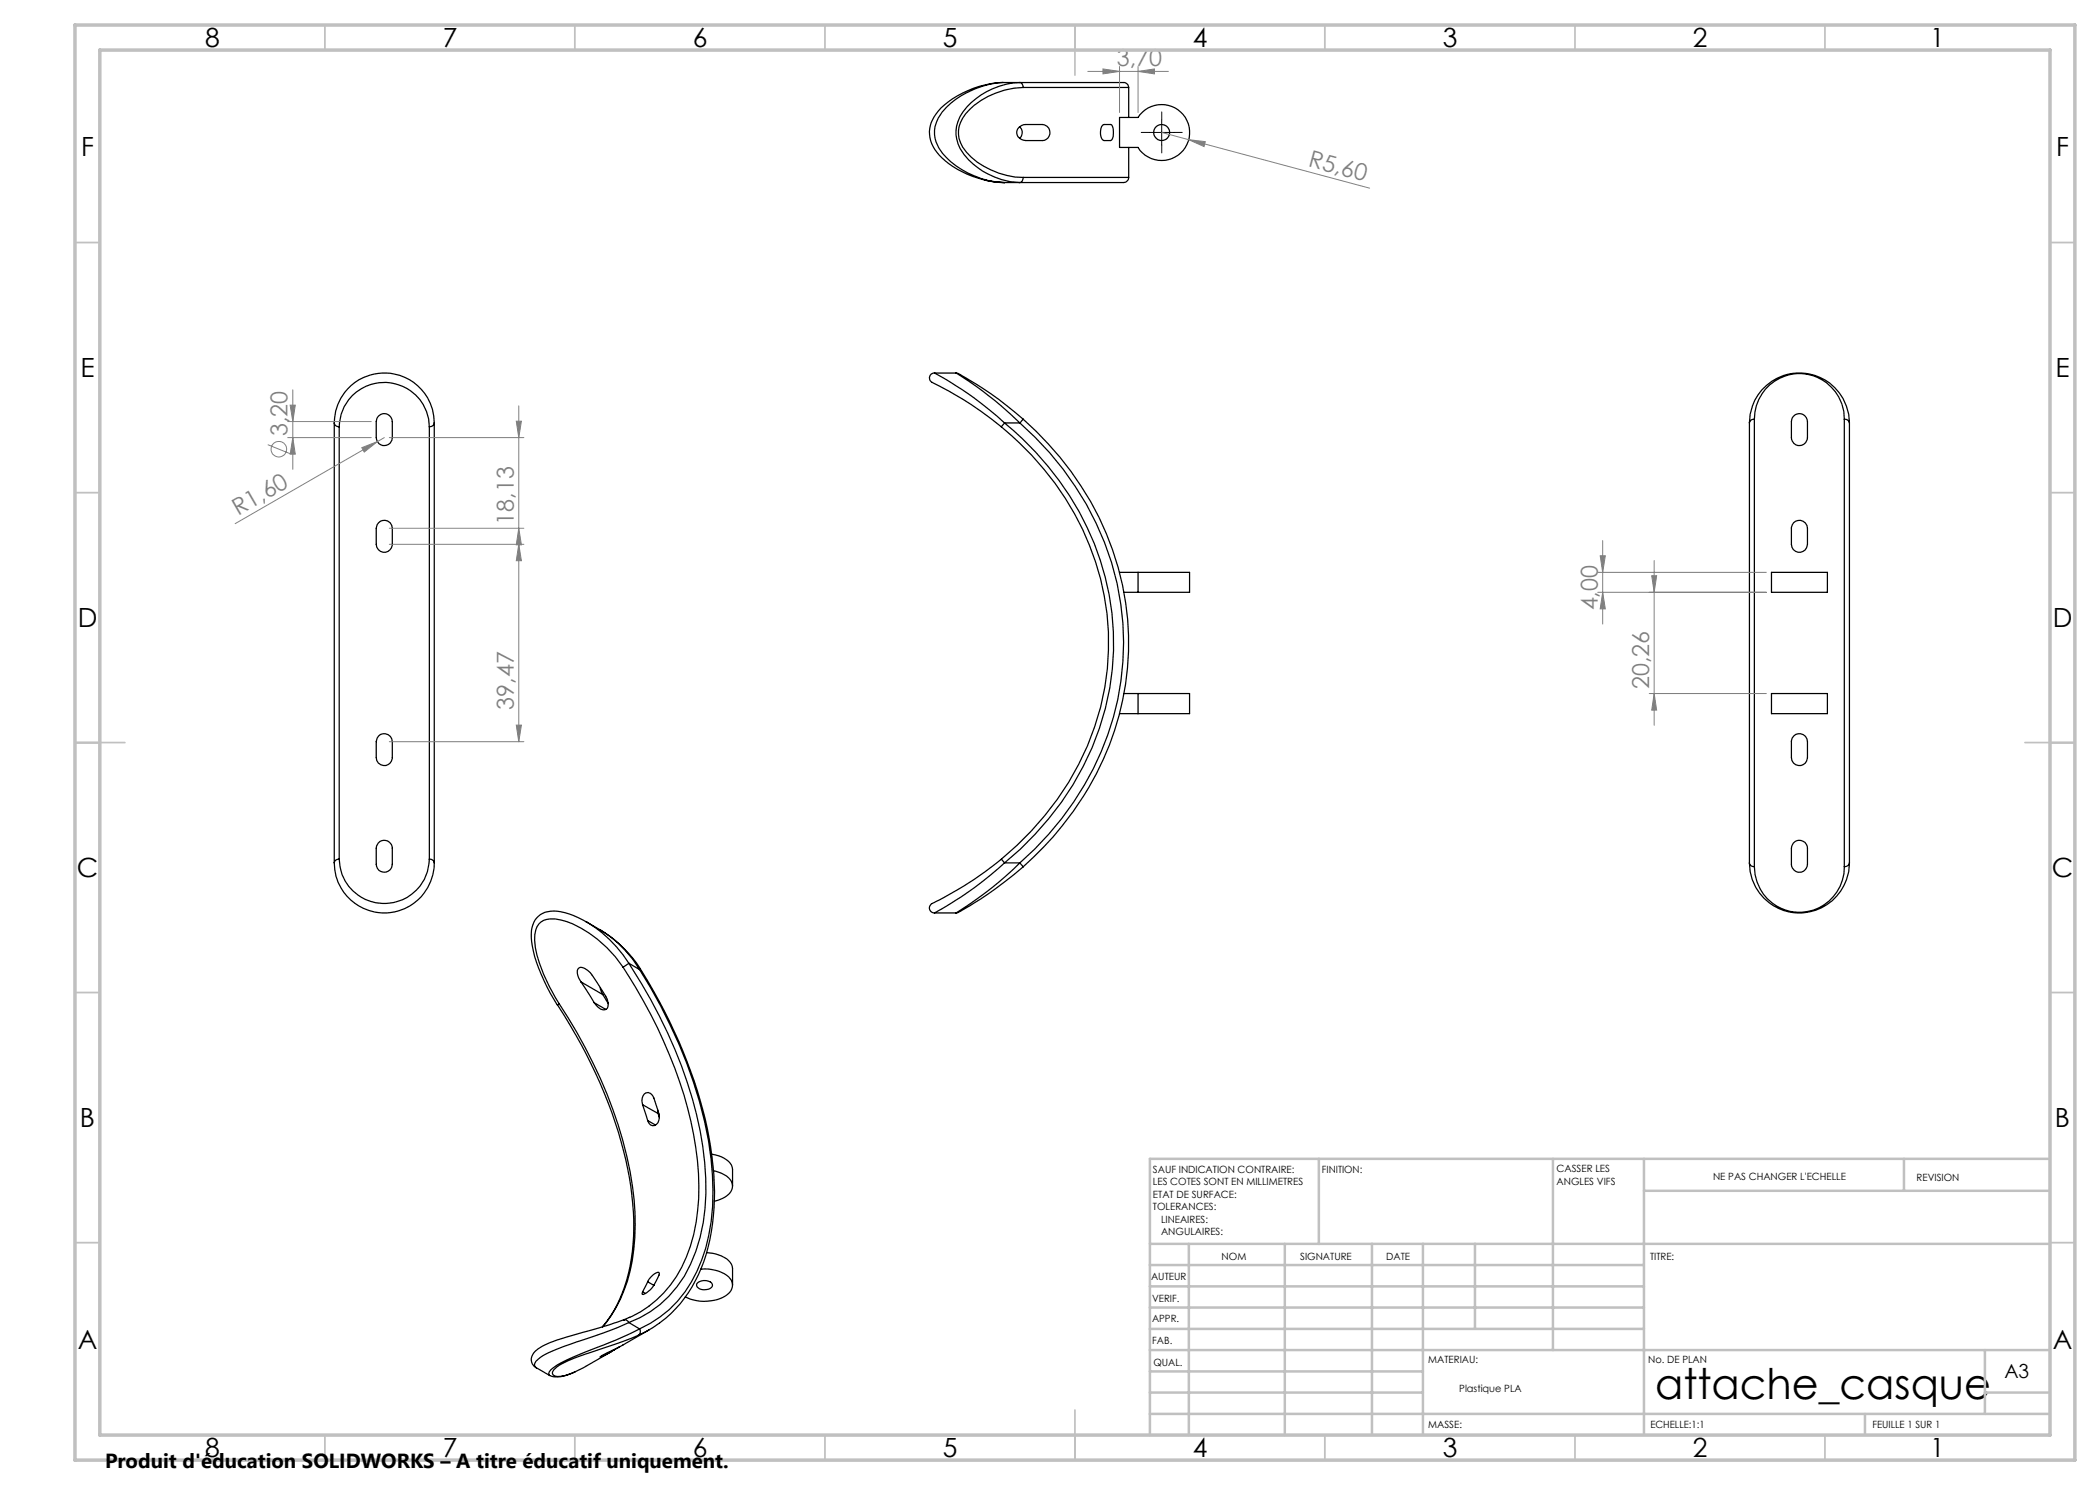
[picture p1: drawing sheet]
<svg xmlns="http://www.w3.org/2000/svg" width="420mm" height="297mm" viewBox="0 0 420 297" stroke-linecap="round" stroke-linejoin="round" font-family="sans-serif">
<g fill="none" stroke="#000" stroke-width=".25">
<path d="M200.6 16.5a19.5 19.5 0 0 0-12.9 5.7 6.1 6.1 0 0 0 .2 8.8 19.2 19.2 0 0 0 13 5.5M204 16.5h18.8a4.4 4.4 0 0 1 2.5 .2l.3 .2 .1 .6v6M204 16.5a14.8 14.8 0 0 0-12 6.9 7 7 0 0 0 1.7 8.6 15.5 15.5 0 0 0 10.3 4.5M204 16.5a.9 .9 0 0 1 .6 1M204 16.5a18.2 18.2 0 0 0-15.6 5.9 6.3 6.3 0 0 0 .9 9.1 17.5 17.5 0 0 0 11.6 5M204.6 17.5a15.3 15.3 0 0 0-12.1 6.2 5.5 5.5 0 0 0 .8 6.8 16 16 0 0 0 11.3 5M204.6 17.5h21.1M196.9 36l1.7 .3 2.3 .2M200.9 36.5h3.1M203.8 25.5a2.67 2.67 0 0 1 2.5-.6h1.1a2.03 2.03 0 0 1 2.5 1.1 1.61 1.61 0 0 1-1.4 2.1h-1.1a6.3 6.3 0 0 1-3.1-.2 1.46 1.46 0 0 1-.5-2.4zM203.9 25.4a1.52 1.52 0 0 1 0 2.3M204.6 35.5a.91 .91 0 0 1-.6 1"/>
<path d="M204.6 35.5h21.1M220.6 25l1.5-.1a1.62 1.62 0 0 1 .6 1.9 1.03 1.03 0 0 1-1 1.3 1.19 1.19 0 0 1-1.6-1.3 2.41 2.41 0 0 1 .5-1.8zM223.9 23.5h3.7a5.6 5.6 0 0 1 8.4-1.2 5.6 5.6 0 0 1 0 8.4 5.6 5.6 0 0 1-8.4-1.2h-3.7zM225.7 29.5v6a1.19 1.19 0 0 1-1.5 1h-20.2M186.4 76.5l.4 .2a71.9 71.9 0 0 1 13.5 8.7M186.9 74.6a.98 .98 0 0 0-1 .7 .98 .98 0 0 0 .5 1.1M186.9 74.6l.8 .5a69.4 69.4 0 0 1 13.2 9.5M186.9 74.6h4.3M191.2 74.6l.4 .1M191.2 74.6l.8 .5a73 73 0 0 1 12 9.5M191.7 74.7l.4 .3a74.1 74.1 0 0 1 12.5 8.9M66.9 84.6a10 10 0 0 1 10-10 10 10 0 0 1 10 10"/>
<path d="M66.9 84.6a.93 .93 0 0 0 .9 .8M66.9 84.6v88M67.8 85.4v86.4M67.8 85.4a9 9 0 0 1 9.1-8.9 9 9 0 0 1 9 8.9M75.7 83.2a1.6 1.6 0 0 1 1.8-.4 1.6 1.6 0 0 1 1 1.5v2.1a2.07 2.07 0 0 1-1.2 2.6 1.59 1.59 0 0 1-2.1-1.5v-2.1a2.31 2.31 0 0 1 .5-2.2zM85.9 85.4v86.4M86.9 84.6a.93 .93 0 0 1-1 .8M86.9 84.6v88M200.3 85.4a56.7 56.7 0 0 1 21.4 41 54.6 54.6 0 0 1-15.5 39.8l-2.9 2.9-3 2.7M200.9 84.6l-.6 .8M200.9 84.6a58.5 58.5 0 0 1 21.5 38 55.3 55.3 0 0 1-15.4 44.3l-3 3-3.1 2.7M200.9 84.6h3.1"/>
<path d="M204 84.6a59.6 59.6 0 0 1 20.6 40 57.2 57.2 0 0 1-14.9 42.3l-2.8 2.9-2.9 2.8M204.6 83.9a60.6 60.6 0 0 1 20.9 40 58.4 58.4 0 0 1-16.8 45.5l-4.1 4M204.6 83.9l-.6 .7M349.9 84.6v88M349.9 84.6a10 10 0 0 1 10-10 10 10 0 0 1 10 10M350.9 83.9a9 9 0 0 1 9-9.2 9 9 0 0 1 9 9.2M350.9 83.9v89.5M350.9 83.9a.87 .87 0 0 0-1 .7M358.7 83.3a1.61 1.61 0 0 1 1.7-.5 1.61 1.61 0 0 1 1.1 1.5v2.1a2.18 2.18 0 0 1-1.1 2.6 1.58 1.58 0 0 1-2.1-1.5v-1.1a6.2 6.2 0 0 1 .2-2.8zM368.9 83.9v89.5M368.9 83.9a.94 .94 0 0 1 1 .7M369.9 84.6v88"/>
<path d="M75.7 104.6a1.59 1.59 0 0 1 1.8-.4 1.59 1.59 0 0 1 1 1.5v1a5.9 5.9 0 0 1-.2 2.9 1.6 1.6 0 0 1-1.8 .8 1.6 1.6 0 0 1-1.3-1.5v-1.1a5.8 5.8 0 0 1 .2-2.9zM223.9 114.5h3.7M224.8 118.5h2.8M227.6 114.5h10.3v4h-10.3M227.6 114.5v4M354.3 114.5h11.2v4h-11.2zM358.7 104.5a1.61 1.61 0 0 1 1.8-.3 1.61 1.61 0 0 1 1 1.5v2.1a1.97 1.97 0 0 1-1.9 2.7 1.59 1.59 0 0 1-1.3-1.6v-1.1a5.8 5.8 0 0 1 .2-2.9zM224.8 138.7h2.8M227.6 138.7h10.3v4h-10.3M227.6 138.7v4M354.3 138.7h11.2v4h-11.2zM75.7 147.2a1.61 1.61 0 0 1 1.8-.3 1.61 1.61 0 0 1 1 1.4v1.1a5.8 5.8 0 0 1-.2 2.8 1.6 1.6 0 0 1-1.8 .9 1.6 1.6 0 0 1-1.3-1.6v-1a5.8 5.8 0 0 1 .2-2.9z"/>
<path d="M223.9 142.7h3.7M358.7 147.2a1.61 1.61 0 0 1 1.8-.3 1.61 1.61 0 0 1 1 1.4v1.1a5.8 5.8 0 0 1-.2 2.8 1.6 1.6 0 0 1-1.8 .9 1.6 1.6 0 0 1-1.2-1.6v-2.1a2.58 2.58 0 0 1 .4-2.2zM66.9 172.6a10 10 0 0 0 10 10 10 10 0 0 0 10-10M67.8 171.8a9 9 0 0 0 9.1 8.9 9 9 0 0 0 9-8.9M67.8 171.8a.87 .87 0 0 0-.9 .8M75.6 168.6a1.61 1.61 0 0 1 1.8-.4 1.61 1.61 0 0 1 1.1 1.4v2.2a2.07 2.07 0 0 1-.9 2.5 1.6 1.6 0 0 1-2.4-1.4v-3.3zM85.9 171.8a.87 .87 0 0 1 1 .8M200.3 171.8l.6 .8M200.3 171.8a74.9 74.9 0 0 1-13.9 8.9M200.9 172.6a74.9 74.9 0 0 1-14 10M200.9 172.6h3.1M204 172.6l.6 .8"/>
<path d="M204 172.6a75.6 75.6 0 0 1-12.8 10M204.6 173.4a77.5 77.5 0 0 1-12.9 9.1M349.9 172.6a.93 .93 0 0 0 1 .8M349.9 172.6a10 10 0 0 0 10 10 10 10 0 0 0 10-10M350.9 173.4a9 9 0 0 0 9 9.1 9 9 0 0 0 9-9.1M358.6 168.7a1.61 1.61 0 0 1 1.8-.5 1.61 1.61 0 0 1 1.1 1.4v2.2a1.98 1.98 0 0 1-1.5 2.6 1.62 1.62 0 0 1-1.7-1.5v-3.3zM369.9 172.6a1 1 0 0 1-1 .8M116.2 196.4a2.2 2.2 0 0 1-.4-2.8 1.49 1.49 0 0 1 1.7 .5 13.8 13.8 0 0 1 2.8 3.7 4.4 4.4 0 0 1 1.3 3.5 .91 .91 0 0 1-1.5 .5l-1.2-1.2M116.2 196.4l2.7 4.2M116.2 196.4l4.4 2.5M117.3 184.4a11.6 11.6 0 0 0-7.8-2.1 4.1 4.1 0 0 0-3.2 4.5 23.2 23.2 0 0 0 3.1 10.5l2.1 3.7M117.3 184.4a24.4 24.4 0 0 1 8.5 8.2"/>
<path d="M117.3 184.4a24.8 24.8 0 0 1 10.6 9.5M119.9 185.9a25.2 25.2 0 0 1 8.2 7.9M120.1 197.6l.5 1.3M120.6 198.9l1.1 1.8M124.6 193.4a22.7 22.7 0 0 0-12.4-9.4 4.2 4.2 0 0 0-4.4 .7 4.5 4.5 0 0 0-.9 3.3 26.8 26.8 0 0 0 4.2 11.6l.8 1.2M124.6 193.4a98.1 98.1 0 0 1 13.6 30.9 51.2 51.2 0 0 1 .5 22.6 23.9 23.9 0 0 1-10.6 15.5l-2.2 1.1M125.8 192.6l-1.2 .8M125.8 192.6a94.2 94.2 0 0 1 14.7 36.6 44.4 44.4 0 0 1-1.3 21.1 22.5 22.5 0 0 1-13.4 14.2M125.8 192.6l2.1 1.3M127.9 193.9l.2-.1a97.9 97.9 0 0 1 14 35.6 46.3 46.3 0 0 1-1.9 24.3 25.3 25.3 0 0 1-8.3 10.9M127.9 193.9a93.7 93.7 0 0 1 14.3 37.8 43.9 43.9 0 0 1-1.9 20.3 23.3 23.3 0 0 1-12.4 13.8M186.4 180.7a1 1 0 0 0-.5 1.2 1 1 0 0 0 1 .7"/>
<path d="M186.9 182.6h4.3M191.6 182.5l-.4 .1M111.5 201a93.5 93.5 0 0 1 14.7 36.2 42.3 42.3 0 0 1-1.7 21.4l-.5 1.2a22.9 22.9 0 0 1-3.5 5.6M111.9 200.8a91.1 91.1 0 0 1 14.6 36.5 42.6 42.6 0 0 1-1.7 20.8 23.9 23.9 0 0 1-4.3 7.3M111.9 200.8l-.4 .2M118.9 200.6l2.3 1.3M128.5 220.9a1.96 1.96 0 0 1 .7-2.3 1.29 1.29 0 0 1 1.6 1l.3 1.1a7 7 0 0 1 .8 2.9 1.31 1.31 0 0 1-1.8 1.4l-.6-.9M128.5 220.9l1 3.2M128.5 220.9l3.1 1.8M129.5 224.1l1.6 .9M131.6 222v.7M131.6 222.7l.3 .8"/>
<path d="M142.3 230.8a5 5 0 0 1 4.1 2.6l.1 3.8M142.7 234.2a4.8 4.8 0 0 1 3.7 2.5 2.63 2.63 0 0 1-1.8 2.9l-1.7 .6M128.5 258.4l.6 .3M129.5 256.4l-1 2M129.5 256.4a3 3 0 0 1 2.3-1.9v.5l-1 2.1M129.5 256.4l1.3 .7M130.8 257.1a4 4 0 0 1-2.4 1.8l.1-.5M139.5 256.6a2.17 2.17 0 0 1 2.9 .1 .92 .92 0 0 1-1.1 1.2 1.52 1.52 0 0 1-2-.9zM140.2 253.8a7.3 7.3 0 0 1 5.8 2 2.26 2.26 0 0 1-.9 3.4 8.8 8.8 0 0 1-8 .2M141.3 250.5a6 6 0 0 1 5 2.4l.2 .8v3.3M107.2 273.5l2.7 1.6M114.9 274.4a5.9 5.9 0 0 1-5 .7"/>
<path d="M115 274.4l-.1 .1M120.4 271.1l.2 .1M122.3 270.3l-5.5 3.2-1.8 .9M122.8 269.9l-2.2 1.1-.6 .4 .6-.2M122.8 269.9h.1M122.9 269.9l-2.3 1.3M123.9 269.3l-1 .6M124.6 269l-1.8 .9M124.7 264l-2.9 1-9 2.6a12.3 12.3 0 0 0-6.1 3.1 1.86 1.86 0 0 0 .6 2.8h-.1M124.7 264h.1M124.7 264a.94 .94 0 0 1 1.1 .5M125.8 264.5a146.7 146.7 0 0 1-13.1 4.8 13.6 13.6 0 0 0-5.5 2.9l-.2 .5a.7 .7 0 0 0 .2 .8"/>
<path d="M125.8 264.5l2.1 1.3M125.9 263.5l-1.2 .5M127.7 267l-6.3 2.4a52.5 52.5 0 0 0-9.5 3.6l-.5 .4a1.75 1.75 0 0 0-.9 1.3 1.37 1.37 0 0 0 1.6 .6l.9-.2 2-.7M127.9 265.8a.88 .88 0 0 1-.2 1.2M127.9 265.8a151.1 151.1 0 0 1-13.3 5.6 11.1 11.1 0 0 0-4.8 3l-.1 .3 .2 .4M129.9 266l-5.3 3M131.8 264.7l-1.2 .8-2.9 1.5"/>
<circle cx="232.3" cy="26.5" r="1.6"/>
</g>
<g fill="none" stroke="#808080" stroke-width=".2">
<path d="M217.6 14.3h16.1M220.6 13.8l3.3 .5-3.3 .5zM223.9 13.3v9.2M227.6 14.3l3.3-.5v1zM227.6 13.3v9.2M232.3 26.5l5.4 1.4M237.7 27.9l3.4 .4-.3 1zM237.7 27.9l36.2 9.7M58.6 78v15.9M53.6 88.9l4.4 1.8M57.5 84.3h16.8M57.5 87.5h16.8"/>
<path d="M58 81h1.1l-.5 3.3zM58.6 87.5l.5 3.3h-1.1zM72.4 89.5l3.1-1.2-2.7 2.1zM76.9 87.5l-29.9 17.2M77.9 87.5h26.9M103.3 84.2h1l-.5 3.3zM103.8 81.2v67.1M77.9 105.7h26.9M77.9 108.9h26.9M103.8 105.7l.5 3.3h-1zM103.8 108.9l.5 3.2h-1zM319.5 114.5h33.8"/>
<path d="M319.5 118.5h33.8M320 111.2h1.1l-.6 3.3zM320.5 118.5l.6 3.3h-1.1zM320.5 108.1v16.7M330.3 115.1h1l-.5 3.4zM330.8 112.1v33M329.8 138.7h23.5M330.8 138.7l.5 3.3h-1zM77.9 148.3h26.9M103.3 145h1l-.5 3.3z"/>
<circle cx="55.8" cy="89.8" r="1.55"/>
</g>
<path d="M229.8 26.5h-1.6M232.3 24v-1.6M232.3 29v1.6M234.8 26.5h1.6" fill="none" stroke="#000" stroke-width=".2" stroke-dasharray="30.5 1.3 1.3 1.3"/>
<path d="M229.8 26.5h5M232.3 24v5" fill="none" stroke="#000" stroke-width=".2"/>
<g fill="none" stroke="#c0c0c0" stroke-width=".35">
<path d="M65 5v5M115 5v5M165 5v5M215 5v10M265 5v5M315 5v5M365 5v5M15 48.5h5M410 48.5h5M15 98.5h5M410 98.5h5M15 148.5h10"/>
<path d="M405 148.5h10M15 198.5h5M410 198.5h5M15 248.5h5M410 248.5h5M65 287v5M115 287v5M165 287v5M215 282v10M265 287v5M315 287v5M365 287v5"/>
</g>
<g fill="none" stroke="#c0c0c0" stroke-width=".5">
<path d="M263.8 231.8v17M310.6 231.8v38.2M328.8 231.8v55.2M328.8 238.2h81.2M380.8 231.8v6.4M410 231.8h-180v55.2M230 248.8h180M230 257.3h98.8M230 253h98.8M237.8 248.8v38.2M257 248.8v38.2M274.4 248.8v38.2"/>
<path d="M284.6 248.8v38.2M295 248.8v17M230 265.8h98.8M230 261.5h98.8M230 278.5h54.6M230 274.3h54.6M230 270h180M397 278.5h13M397 270v12.8M230 282.8h180M373 282.8v4.2"/>
</g>
<path d="M15 5h400v287h-400zM20 10h390v277h-390z" fill="none" stroke="#c0c0c0" stroke-width=".7"/>
<g fill="#808080">
<path d="M72.4 89.5l3.1-1.2-2.7 2.1z"/>
<path d="M237.7 27.9l3.4 .4-.3 1z"/>
<path d="M58 81h1.1l-.5 3.3zM58.6 87.5l.5 3.3h-1.1z"/>
<path d="M103.3 84.2h1l-.5 3.3zM103.8 105.7l.5 3.3h-1zM103.8 108.9l.5 3.2h-1zM103.3 145h1l-.5 3.3zM320 111.2h1.1l-.6 3.3zM320.5 118.5l.6 3.3h-1.1zM330.3 115.1h1l-.5 3.4zM330.8 138.7l.5 3.3h-1z"/>
<path d="M220.6 13.8l3.3 .5-3.3 .5zM227.6 14.3l3.3-.5v1z"/>
</g>
<text font-size="8.5" x="331" y="279.7">attache_casque</text>
<g font-size="5.3">
<text x="41" y="9.5">8</text>
<text x="88.5" y="9.5">7</text>
<text x="138.5" y="9.5">6</text>
<text x="188.5" y="9.5">5</text>
<text x="238.5" y="9.5">4</text>
<text x="288.5" y="9.5">3</text>
<text x="338.5" y="9.5">2</text>
<text x="386" y="9.5">1</text>
<text x="16.2" y="31.2">F</text>
<text x="411.2" y="31.2">F</text>
<text x="16.1" y="75.5">E</text>
<text x="411.1" y="75.5">E</text>
<text x="15.5" y="125.5">D</text>
<text x="410.5" y="125.5">D</text>
<text x="15.4" y="175.5">C</text>
<text x="410.4" y="175.5">C</text>
<text x="16" y="225.5">B</text>
<text x="411" y="225.5">B</text>
<text x="15.5" y="269.7">A</text>
<text x="410.5" y="269.7">A</text>
<text x="41" y="291.5">8</text>
<text x="88.5" y="291.5">7</text>
<text x="138.5" y="291.5">6</text>
<text x="188.5" y="291.5">5</text>
<text x="238.5" y="291.5">4</text>
<text x="288.5" y="291.5">3</text>
<text x="338.5" y="291.5">2</text>
<text x="386" y="291.5">1</text>
</g>
<g font-size="4.7" fill="#808080">
<text x="223.4" y="13.3">3,70</text>
<text x="261.5" y="33.3" transform="rotate(15 261.5 33.3)">R5,60</text>
<text x="57.5" y="87.3" transform="rotate(-90 57.5 87.3)">3,20</text>
<text x="47.7" y="103.2" transform="rotate(-30 47.7 103.2)">R1,60</text>
<text x="102.8" y="104.9" transform="rotate(-90 102.8 104.9)">18,13</text>
<text x="319.5" y="122.1" transform="rotate(-90 319.5 122.1)">4,00</text>
<text x="329.8" y="137.8" transform="rotate(-90 329.8 137.8)">20,26</text>
<text x="102.8" y="141.9" transform="rotate(-90 102.8 141.9)">39,47</text>
</g>
<text font-size="4.1" x="21" y="293.7">Produit d'éducation SOLIDWORKS – A titre éducatif uniquement.</text>
<text font-size="3.9" x="400.9" y="275.5">A3</text>
<g font-size="2">
<text x="230.6" y="234.6">SAUF INDICATION CONTRAIRE:</text>
<text x="230.6" y="237.1">LES COTES SONT EN MILLIMETRES</text>
<text x="230.6" y="239.6">ETAT DE SURFACE:</text>
<text x="264.4" y="234.6">FINITION:</text>
<text x="311.3" y="234.5">CASSER LES</text>
<text x="311.3" y="237">ANGLES VIFS</text>
<text x="342.6" y="236">NE PAS CHANGER L'ECHELLE</text>
<text x="383.3" y="236.2">REVISION</text>
<text x="230.6" y="242.1">TOLERANCES:</text>
<text x="232.2" y="244.6">LINEAIRES:</text>
<text x="232.2" y="247.1">ANGULAIRES:</text>
<text x="244.3" y="252">NOM</text>
<text x="260" y="251.9">SIGNATURE</text>
<text x="277.2" y="251.9">DATE</text>
<text x="330" y="251.9">TITRE:</text>
<text x="230.2" y="256.1">AUTEUR</text>
<text x="230.4" y="260.3">VERIF.</text>
<text x="230.4" y="264.4">APPR.</text>
<text x="230.5" y="268.8">FAB.</text>
<text x="230.7" y="273.1">QUAL.</text>
<text x="285.7" y="272.5">MATERIAU:</text>
<text x="329.6" y="272.5">No. DE PLAN</text>
<text x="291.9" y="278.4">Plastique PLA</text>
<text x="285.6" y="285.5">MASSE:</text>
<text x="330.1" y="285.6">ECHELLE:1:1</text>
<text x="374.5" y="285.6">FEUILLE 1 SUR 1</text>
</g>
</svg>
